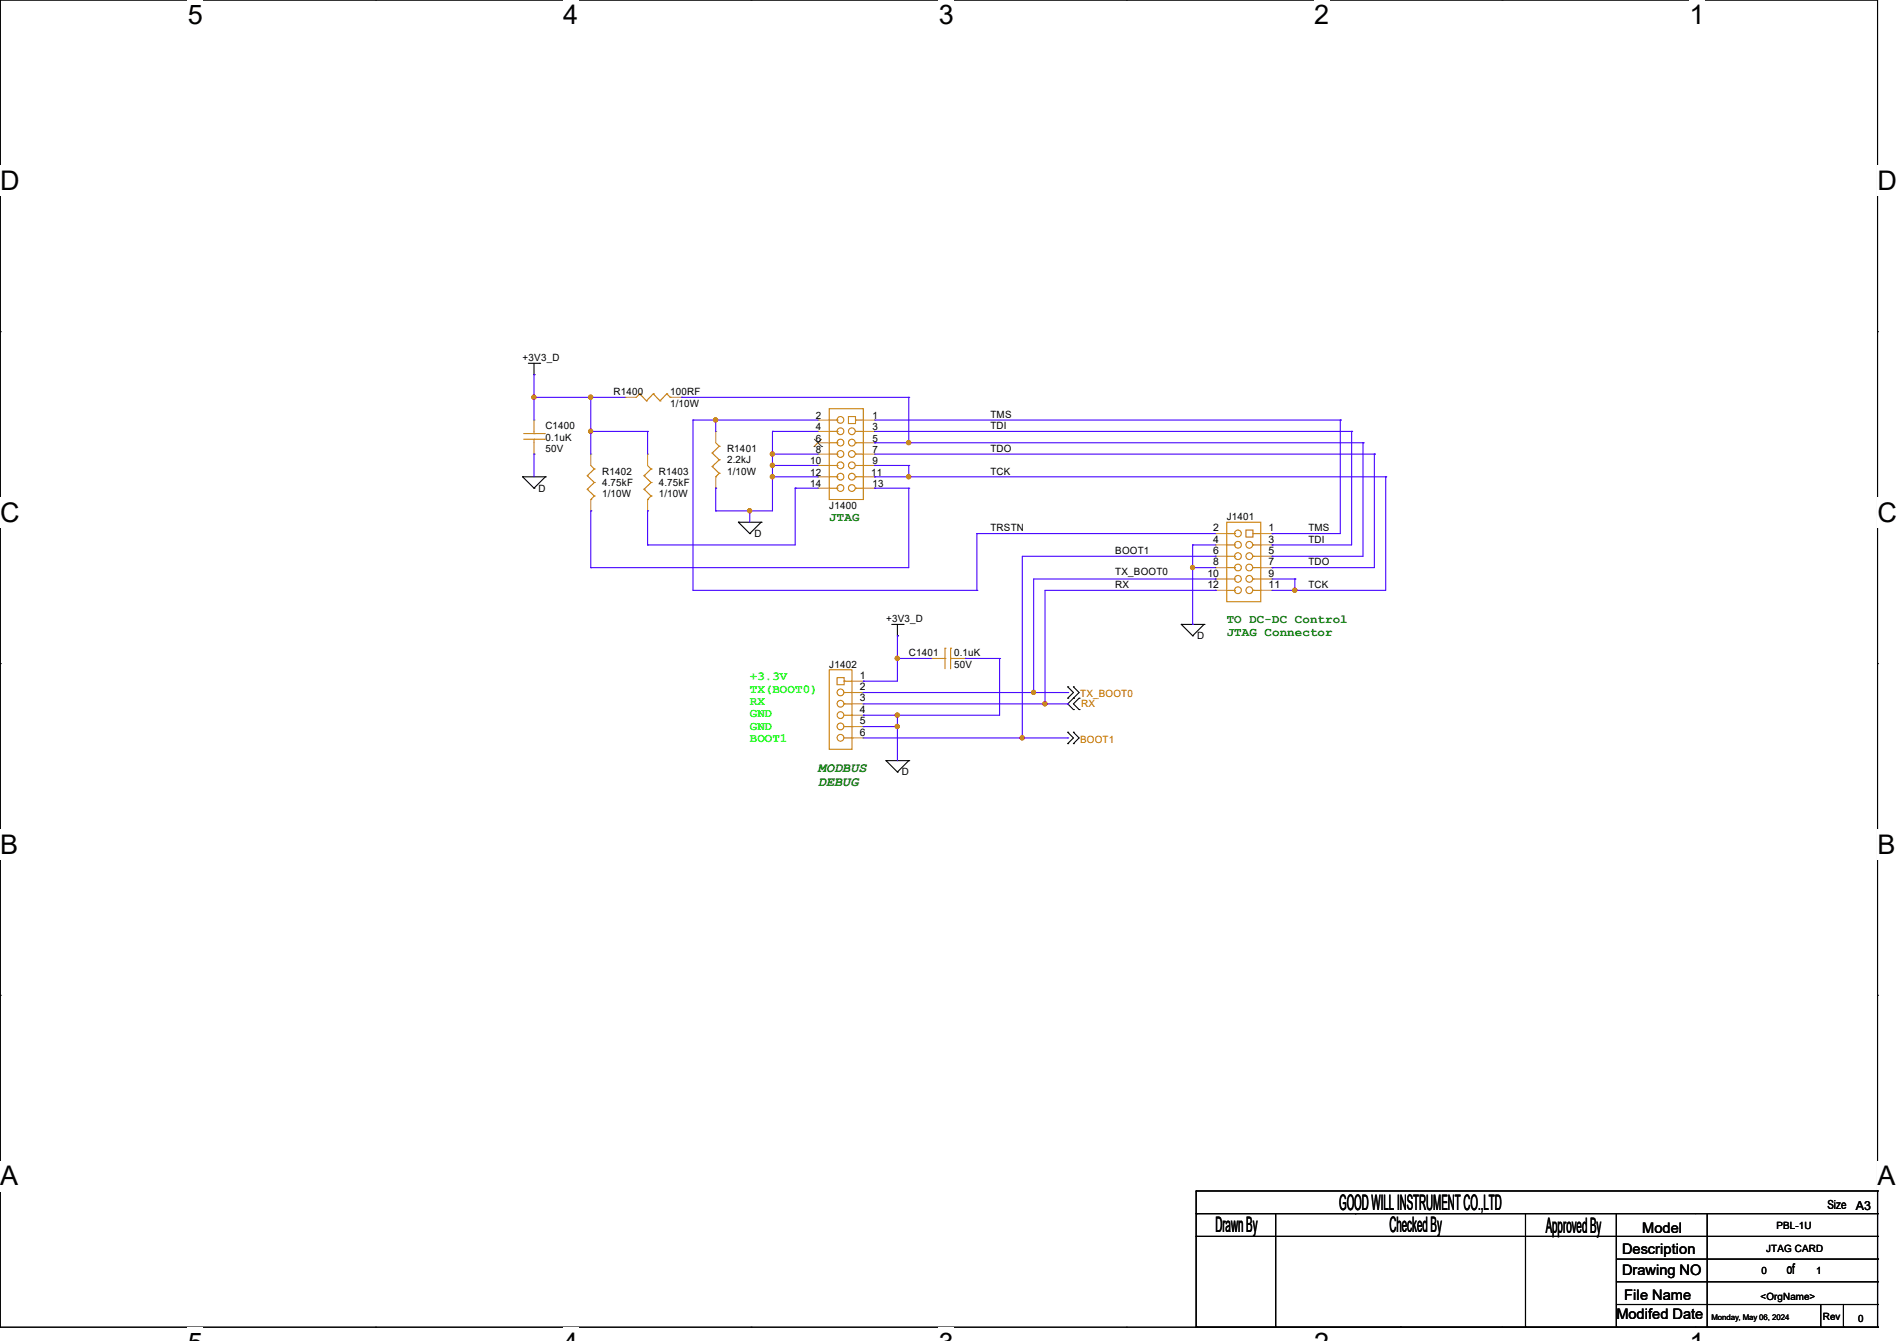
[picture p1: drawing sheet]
<svg xmlns="http://www.w3.org/2000/svg" width="297mm" height="210mm" viewBox="0 0 297 210" stroke-linecap="round" stroke-linejoin="round" font-family="sans-serif">
<path d="M0 0h294v207.9h-294z" fill="none" stroke="#000" stroke-width=".17"/>
<g fill="#fff">
<path d="M29.4 0h2.4v4.7h-2.4z"/>
<path d="M29.4 207.9h2.4v2.1h-2.4z"/>
</g>
<path d="M58.8 0h.1M58.8 207.9h.1" fill="none" stroke="#000" stroke-width=".17"/>
<g fill="#fff">
<path d="M88.2 0h2.4v4.7h-2.4z"/>
<path d="M88.2 207.9h2.4v2.1h-2.4z"/>
</g>
<path d="M117.6 0h.1M117.6 207.9h.1" fill="none" stroke="#000" stroke-width=".17"/>
<g fill="#fff">
<path d="M147 0h2.4v4.7h-2.4z"/>
<path d="M147 207.9h2.4v2.1h-2.4z"/>
</g>
<path d="M176.4 0h.1M176.4 207.9h.1" fill="none" stroke="#000" stroke-width=".17"/>
<g fill="#fff">
<path d="M205.7 0h2.4v4.7h-2.4z"/>
<path d="M205.7 207.9h2.4v2.1h-2.4z"/>
</g>
<path d="M235.2 0h.1M235.2 207.9h.1" fill="none" stroke="#000" stroke-width=".17"/>
<g fill="#fff">
<path d="M264.5 0h2.4v4.7h-2.4z"/>
<path d="M264.5 207.9h2.4v2.1h-2.4z"/>
<path d="M0 26h3.1v4.7h-3.1z"/>
<path d="M294 26h3v4.7h-3z"/>
<path d="M0 77.9h3.1v4.7h-3.1z"/>
<path d="M294 77.9h3v4.7h-3z"/>
</g>
<path d="M0 51.9h.1M294 51.9h.1" fill="none" stroke="#000" stroke-width=".17"/>
<g fill="#fff">
<path d="M0 129.9h2.9v4.7h-2.9z"/>
<path d="M294 129.9h2.8v4.7h-2.8z"/>
</g>
<path d="M0 103.9h.1M294 103.9h.1" fill="none" stroke="#000" stroke-width=".17"/>
<g fill="#fff">
<path d="M0 181.8h2.9v4.8h-2.9z"/>
<path d="M293.9 181.8h2.9v4.8h-2.9z"/>
</g>
<g fill="none" stroke="#000" stroke-width=".17">
<path d="M82.7 56.9h1.8M83.6 58.7h.1M83.6 56.9v1.8M84.5 56.9h.1M81.8 74.7h.1M81.8 74.7h3.6M81.8 74.7l1.8 1.8M83.6 76.5h.1M85.4 74.7h.1M85.4 74.7l-1.8 1.8M115.6 81.8h.1M115.6 81.8h3.6"/>
<path d="M115.6 81.8l1.8 1.8M117.4 83.6h.1M119.2 81.8h.1M119.2 81.8l-1.8 1.8M139.6 97.8h1.8M140.5 99.6h.1M140.5 97.8v1.8M141.4 97.8h.1M185 97.8h.1M185 97.8h3.5M185 97.8l1.7 1.8M186.7 99.6h.1"/>
<path d="M188.5 97.8h.1M188.5 97.8l-1.8 1.8M138.7 119.1h.1M138.7 119.1h3.6M138.7 119.1l1.8 1.8M142.3 119.1h.1M142.3 119.1l-1.8 1.8M167.2 107.6h.1M167.2 109.3h.1M167.2 114.7h.1M167.2 116.5h.1M167.2 107.6l.9 .9-.9 .8"/>
<path d="M167.2 114.7l.9 .9-.9 .9M168.1 107.6h.1M168.1 109.3h.1M168.1 111.1h.1M168.1 114.7h.1M168.1 116.5h.1M168.1 107.6l.9 .9-1.8 1.7 .9 .9M168.1 114.7l.9 .9-.9 .9M169 111.1h.1M169 109.3h.1M169 109.3l-.9 .9 .9 .9M140.5 120.9h.1"/>
<path d="M0 155.9h.1M294 155.9h.1M187.3 193.6h.1M187.3 190.1h.1M187.3 190.1h106.7M187.3 193.6h106.7M199.7 190.1v17.8M212.2 190.1h.1M238.8 190.1v17.8M253.1 190.1v17.8M253.1 197.2h40.9M267.3 190.1v17.8"/>
<path d="M294 190.1h.1M294 193.6h.1M294 197.2h.1M294 186.5h.1M294 186.5v21.4M294 186.5h-106.7v21.4M187.3 207.9h.1M187.3 207.9h106.7M199.7 207.9h.1M219.3 207.9h.1M238.8 207.9h.1M253.1 207.9h.1"/>
<path d="M253.1 200.7h40.9M253.1 204.3h40.9M267.3 207.9h.1M285.1 207.9h.1M285.1 204.3v3.6M288.6 207.9h.1M288.6 204.3v3.6M294 207.9h.1M294 200.7h.1M294 204.3h.1"/>
</g>
<g fill="none" stroke="#cc8006" stroke-width=".17">
<path d="M82 68.8h3.2M82 67.9h3.2M83.6 67.9h.1M83.6 68.8h.1M83.6 67.6v.3M83.6 68.8v.5M85.2 68.8h.1M85.2 67.9h.1M91.9 74.5h.1M91.9 76.6h.1M91.9 74.5l1.1 1.1M91.9 76.6l1.1 1.1"/>
<path d="M92.5 78.2h.1M92.5 72.9l.5 .5M93 73.4h.1M93 75.6h.1M93 77.7h.1M93 73.4l-1.1 1.1M93 75.6l-1.1 1M93 77.7l-.5 .5M100.2 61.7h.1M100.2 61.7l-.6 .5M100.2 61.7l1 1.1M100.8 74.5h.1"/>
<path d="M100.8 76.6h.1M100.8 74.5l1.1 1.1M100.8 76.6l1.1 1.1M101.2 62.8h.1M101.4 78.2h.1M101.4 72.9l.5 .5M101.9 73.4h.1M101.9 75.6h.1M101.9 77.7h.1M101.9 73.4l-1.1 1.1M101.9 75.6l-1.1 1M101.9 77.7l-.5 .5"/>
<path d="M102.3 61.7h.1M102.3 61.7l-1.1 1.1M102.3 61.7l1 1.1M103.3 62.8h.1M104.4 61.7h.1M104.4 61.7l.5 .5M104.4 61.7l-1.1 1.1M104.9 62.2h.1M111.5 71h.1M111.5 73.1h.1M111.5 71l1.1 1M111.5 73.1l1.1 1"/>
<path d="M112.1 74.7h.1M112.1 69.3l.5 .6M112.6 69.9h.1M112.6 72h.1M112.6 74.1h.1M112.6 69.9l-1.1 1.1M112.6 72l-1.1 1.1M112.6 74.1l-.5 .6M129.8 64h5.4v14.2h-5.4zM129.8 65.8h1.3M129.8 67.6h1.3M129.8 69.3h1.3"/>
<path d="M129.8 71.1h1.3M129.8 72.9h1.3M129.8 74.7h1.3M129.8 76.5h1.3M131.1 65.8h.1M131.1 67.6h.1M131.1 69.3h.1M131.1 71.1h.1M131.1 72.9h.1M131.1 74.7h.1M131.1 76.5h.1M132.8 65.2h1.1v1.1h-1.1z"/>
<path d="M133.9 65.8h.1M133.9 67.6h.1M133.9 69.3h.1M133.9 71.1h.1M133.9 72.9h.1M133.9 74.7h.1M133.9 76.5h.1M133.9 65.8h1.3M133.9 67.6h1.3M133.9 69.3h1.3M133.9 71.1h1.3M133.9 72.9h1.3"/>
<path d="M133.9 74.7h1.3M133.9 76.5h1.3M192.1 81.8h5.3v12.4h-5.3zM192.1 83.6h1.2M192.1 85.3h1.2M192.1 87.1h1.2M192.1 88.9h1.2M192.1 90.7h1.2M192.1 92.5h1.2M193.3 83.6h.1M193.3 85.3h.1M193.3 87.1h.1"/>
<path d="M193.3 88.9h.1M193.3 90.7h.1M193.3 92.5h.1M195.1 83h1.1v1.1h-1.1zM196.2 83.6h.1M196.2 85.3h.1M196.2 87.1h.1M196.2 88.9h.1M196.2 90.7h.1M196.2 92.5h.1M196.2 83.6h1.2M196.2 85.3h1.2"/>
<path d="M196.2 87.1h1.2M196.2 88.9h1.2M196.2 90.7h1.2M196.2 92.5h1.2M129.8 104.9h3.6v12.4h-3.6zM131.1 106.1h1.1v1.1h-1.1zM132.2 106.7h.1M132.2 108.5h.1M132.2 110.2h.1M132.2 106.7h1.2M132.2 112h1.2M132.2 108.5h1.2"/>
<path d="M132.2 115.6h1.2M132.2 110.2h1.2M132.2 113.8h1.2M133.4 112h.1M133.4 115.6h.1M133.4 113.8h.1M147.6 103.1h.4M148 103.1h.1M148 101.5h.1M148 101.5v3.2M148.8 101.5h.1M148.8 103.1h.1"/>
<path d="M148.8 103.1h.6M148.8 101.5v3.2"/>
<circle cx="131.6" cy="69.3" r=".53"/>
<circle cx="131.6" cy="71.1" r=".53"/>
<circle cx="131.6" cy="76.4" r=".53"/>
<circle cx="131.6" cy="74.7" r=".53"/>
<circle cx="131.6" cy="67.5" r=".53"/>
<circle cx="131.6" cy="72.9" r=".53"/>
<circle cx="131.6" cy="65.8" r=".53"/>
<circle cx="133.4" cy="67.5" r=".53"/>
<circle cx="133.4" cy="72.9" r=".53"/>
<circle cx="133.4" cy="74.7" r=".53"/>
<circle cx="133.4" cy="69.3" r=".53"/>
<circle cx="133.4" cy="71.1" r=".53"/>
<circle cx="133.4" cy="76.4" r=".53"/>
<circle cx="193.8" cy="85.3" r=".53"/>
<circle cx="193.8" cy="92.4" r=".53"/>
<circle cx="193.8" cy="87.1" r=".53"/>
<circle cx="193.8" cy="88.9" r=".53"/>
<circle cx="193.8" cy="83.5" r=".53"/>
<circle cx="193.8" cy="90.7" r=".53"/>
<circle cx="195.6" cy="87.1" r=".53"/>
<circle cx="195.6" cy="90.7" r=".53"/>
<circle cx="195.6" cy="88.9" r=".53"/>
<circle cx="195.6" cy="92.4" r=".53"/>
<circle cx="195.6" cy="85.3" r=".53"/>
<circle cx="131.6" cy="110.2" r=".53"/>
<circle cx="131.6" cy="108.4" r=".53"/>
<circle cx="131.6" cy="113.8" r=".53"/>
<circle cx="131.6" cy="115.5" r=".53"/>
<circle cx="131.6" cy="112" r=".53"/>
</g>
<g fill="none" stroke="#a84" stroke-width=".17">
<path d="M83.6 65.8h.1M83.6 71.1h.1M83.6 65.8v1.8M83.6 69.3v1.8M92.5 71.1h.1M92.5 71.1v1.8M92.5 78.2v1.8M97.8 62.2h.1M97.8 62.2h1.8M101.4 71.1h.1M101.4 71.1v1.8M101.4 78.2v1.8"/>
<path d="M104.9 62.2h1.8M106.7 62.2h.1M112.1 67.6h.1M112.1 76.5h.1M112.1 67.6v1.7M112.1 74.7v1.8M128.1 72.9h.1M128.1 74.7h.1M128.1 76.5h.1M128.1 65.8h.1M128.1 67.6h.1M128.1 69.3h.1"/>
<path d="M128.1 71.1h.1M128.1 65.8h1.7M128.1 72.9h1.7M128.1 74.7h1.7M128.1 76.5h1.7M128.1 67.6h1.7M128.1 69.3h1.7M128.1 71.1h1.7M135.2 65.8h1.7M135.2 72.9h1.7M135.2 74.7h1.7M135.2 76.5h1.7"/>
<path d="M135.2 67.6h1.7M135.2 69.3h1.7M135.2 71.1h1.7M136.9 65.8h.1M136.9 74.7h.1M136.9 76.5h.1M136.9 67.6h.1M136.9 69.3h.1M136.9 71.1h.1M136.9 72.9h.1M92.5 80h.1M101.4 80h.1"/>
<path d="M190.3 83.6h.1M190.3 85.3h.1M190.3 87.1h.1M190.3 88.9h.1M190.3 90.7h.1M190.3 92.5h.1M190.3 83.6h1.8M190.3 85.3h1.8M190.3 87.1h1.8M190.3 88.9h1.8M190.3 90.7h1.8M190.3 92.5h1.8"/>
<path d="M197.4 83.6h1.8M197.4 85.3h1.8M197.4 87.1h1.8M197.4 88.9h1.8M197.4 90.7h1.8M197.4 92.5h1.8M199.2 83.6h.1M199.2 85.3h.1M199.2 87.1h.1M199.2 88.9h.1M199.2 90.7h.1M199.2 92.5h.1"/>
<path d="M133.4 106.7h1.8M133.4 108.5h1.8M133.4 110.2h1.8M133.4 112h1.8M133.4 113.8h1.8M133.4 115.6h1.8M135.2 106.7h.1M135.2 108.5h.1M135.2 110.2h.1M135.2 112h.1M135.2 113.8h.1M135.2 115.6h.1"/>
<path d="M145.8 103.1h.1M145.8 103.1h1.8M149.4 103.1h1.8M151.2 103.1h.1"/>
</g>
<path d="M127.5 69.9h.1M127.5 68.8l1.2 1.1M128.6 68.8l-1.1 1.1M128.7 69.9h.1" fill="none" stroke="#804000" stroke-width=".16"/>
<g fill="none" stroke="#4200ff" stroke-width=".17">
<path d="M83.6 58.7h.1M83.6 58.7v7.1M83.6 62.2h.1M83.6 71.1h.1M83.6 71.1v3.6M83.6 62.2h14.2M92.5 62.2h.1M92.5 67.6h.1M92.5 67.6h8.9M92.5 62.2v8.9M101.4 67.6h.1M101.4 67.6v3.5"/>
<path d="M106.7 62.2h.1M106.7 62.2h35.6M108.5 65.8h.1M108.5 65.8v26.7h44.5M108.5 65.8h19.6M112.1 65.8h.1M112.1 76.5h.1M112.1 65.8v1.8M112.1 76.5v3.5M120.9 67.6h.1M120.9 71.1h.1M120.9 72.9h.1"/>
<path d="M120.9 74.7h.1M120.9 74.7h7.2M120.9 67.6h7.2M120.9 71.1h7.2M120.9 67.6v12.4h-8.8M120.9 72.9h7.2M124.5 76.5h.1M124.5 76.5h3.6M124.5 76.5v8.8h-23.1M136.9 69.3h.1M136.9 72.9h.1M136.9 74.7h.1"/>
<path d="M136.9 76.5h.1M136.9 74.7h80.1M136.9 67.6h74.7M136.9 65.8h72.9M136.9 71.1h78.3M136.9 69.3h76.5M136.9 72.9h5.4M136.9 76.5h5.4M142.3 72.9h.1M142.3 62.2h.1M142.3 76.5h.1M142.3 62.2v7.1"/>
<path d="M142.3 72.9v1.8M142.3 76.5v12.4h-49.8M209.8 65.8h.1M209.8 65.8v17.8h-10.6M211.6 67.6h.1M211.6 67.6v17.7h-12.4M213.4 69.3h.1M213.4 69.3v17.8h-14.2M215.2 71.1h.1M215.2 71.1v17.8h-16M217 74.7h.1M217 74.7v17.8h-17.8"/>
<path d="M92.5 80h.1M92.5 88.9h.1M92.5 80v8.9M101.4 80h.1M101.4 85.3h.1M101.4 80v5.3M112.1 80h.1M117.4 80h.1M117.4 80v1.8M140.5 99.6h.1M140.5 99.6v7.1h-5.3M153 92.5h.1"/>
<path d="M153 83.6h.1M153 83.6h37.3M153 83.6v8.9M186.7 85.3h.1M186.7 88.9h.1M186.7 97.8h.1M186.7 85.3h3.6M186.7 88.9h3.6M186.7 85.3v12.5M190.3 87.1h.1M190.3 90.7h.1M190.3 92.5h.1"/>
<path d="M190.3 92.5h-26.7v17.7M190.3 87.1h-30.2v28.5M190.3 90.7h-28.5v17.8M199.2 87.1h.1M199.2 83.6h.1M199.2 85.3h.1M199.2 88.9h.1M199.2 90.7h3.5M202.7 92.5h.1M202.7 90.7h.1M202.7 90.7v1.8M135.2 106.7h.1"/>
<path d="M135.2 112h.1M135.2 113.8h.1M135.2 113.8h5.3M135.2 108.5h32M135.2 110.2h32M135.2 115.6h32M140.5 112h.1M140.5 103.1h.1M140.5 113.8h.1M140.5 112v7.1M140.5 103.1h5.3M151.2 103.1h.1"/>
<path d="M151.2 103.1h5.3M156.5 103.1h.1M156.5 103.1v8.9h-21.3M160.1 115.6h.1M161.8 108.5h.1M163.6 110.2h.1M167.2 115.6h.1M167.2 108.5h.1M167.2 110.2h.1"/>
</g>
<g fill="#f00" stroke="#f00" stroke-width=".17">
<circle cx="142.3" cy="74.7" r=".32"/>
<circle cx="92.5" cy="67.5" r=".32"/>
<circle cx="92.5" cy="62.2" r=".32"/>
<circle cx="83.6" cy="62.2" r=".32"/>
<circle cx="120.9" cy="71.1" r=".32"/>
<circle cx="120.9" cy="72.9" r=".32"/>
<circle cx="120.9" cy="74.7" r=".32"/>
<circle cx="117.4" cy="80" r=".32"/>
<circle cx="140.5" cy="103.1" r=".32"/>
<circle cx="140.5" cy="113.8" r=".32"/>
<circle cx="140.5" cy="112" r=".32"/>
<circle cx="142.3" cy="69.3" r=".32"/>
<circle cx="202.7" cy="92.4" r=".32"/>
<circle cx="112" cy="65.8" r=".32"/>
<circle cx="186.7" cy="88.9" r=".32"/>
<circle cx="161.8" cy="108.4" r=".32"/>
<circle cx="163.6" cy="110.2" r=".32"/>
<circle cx="160" cy="115.5" r=".32"/>
</g>
<g font-size="4.2">
<text x="29.4" y="3.8">5</text>
<text x="88.2" y="3.8">4</text>
<text x="147" y="3.8">3</text>
<text x="205.7" y="3.8">2</text>
<text x="264.5" y="3.8">1</text>
<text x="0" y="29.8">D</text>
<text x="294" y="29.8">D</text>
<text x="0" y="81.7">C</text>
<text x="294" y="81.7">C</text>
<text x="0" y="133.7">B</text>
<text x="294" y="133.7">B</text>
<text x="0" y="185.6">A</text>
<text x="294" y="185.6">A</text>
</g>
<g font-size="3.3">
<text x="209.7" y="189.5">GOOD WILL INSTRUMENT CO.,LTD</text>
<text x="190.3" y="192.9">Drawn By</text>
<text x="217.5" y="192.9">Checked By</text>
<text x="242" y="193.1">Approved By</text>
</g>
<g font-size="2.3">
<text x="254" y="196.4">Description</text>
<text x="257.1" y="193">Model</text>
<text x="254" y="199.6">Drawing NO</text>
<text x="254.3" y="203.5">File Name</text>
<text x="279.7" y="199.6">of</text>
<text x="253.1" y="206.5">Modifed Date</text>
</g>
<g font-size="2.1" fill="#008000">
<text x="128.1" y="120.9">MODBUS</text>
<text x="128.1" y="123">DEBUG</text>
</g>
<g font-size="1.9" fill="#008000">
<text x="129.8" y="81.6">JTAG</text>
<text x="192.1" y="97.6">TO DC-DC Control</text>
<text x="192.1" y="99.6">JTAG Connector</text>
</g>
<g font-size="1.9" fill="#0f0">
<text x="117.4" y="106.5">+3.3V</text>
<text x="117.4" y="108.5">TX(BOOT0)</text>
<text x="117.4" y="110.4">RX</text>
<text x="117.4" y="112.4">GND</text>
<text x="117.4" y="114.3">GND</text>
<text x="117.4" y="116.2">BOOT1</text>
</g>
<g font-size="1.9">
<text x="286.1" y="189.4">Size</text>
<text x="290.6" y="189.5">A3</text>
</g>
<g font-size="1.6">
<text x="81.8" y="56.6">+3V3_D</text>
<text x="96.1" y="61.9">R1400</text>
<text x="104.9" y="61.9">100RF</text>
<text x="104.9" y="63.7">1/10W</text>
<text x="127.7" y="65.6">2</text>
<text x="136.6" y="65.6">1</text>
<text x="155.1" y="65.4">TMS</text>
<text x="85.4" y="67.2">C1400</text>
<text x="85.4" y="69">0.1uK</text>
<text x="85.4" y="70.8">50V</text>
<text x="113.8" y="70.8">R1401</text>
<text x="127.7" y="67.4">4</text>
<text x="127.7" y="69.2">6</text>
<text x="127.7" y="70.9">8</text>
<text x="136.6" y="67.4">3</text>
<text x="136.6" y="69.2">5</text>
<text x="136.6" y="70.9">7</text>
<text x="155.1" y="67.2">TDI</text>
<text x="155.1" y="70.8">TDO</text>
<text x="84.3" y="77">D</text>
<text x="94.3" y="74.3">R1402</text>
<text x="94.3" y="76.1">4.75kF</text>
<text x="94.3" y="77.9">1/10W</text>
<text x="103.2" y="74.3">R1403</text>
<text x="103.2" y="76.1">4.75kF</text>
<text x="103.2" y="77.9">1/10W</text>
<text x="113.8" y="72.6">2.2kJ</text>
<text x="113.8" y="74.3">1/10W</text>
<text x="126.8" y="72.7">10</text>
<text x="126.8" y="74.5">12</text>
<text x="126.8" y="76.3">14</text>
<text x="136.4" y="74.5">11</text>
<text x="136.6" y="76.3">13</text>
<text x="136.6" y="72.7">9</text>
<text x="155.1" y="74.3">TCK</text>
<text x="129.8" y="79.7">J1400</text>
<text x="155.1" y="83.2">TRSTN</text>
<text x="189.9" y="83.2">2</text>
<text x="192.1" y="81.4">J1401</text>
<text x="198.6" y="83.2">1</text>
<text x="204.8" y="83.2">TMS</text>
<text x="118.1" y="84.1">D</text>
<text x="174.6" y="86.8">BOOT1</text>
<text x="189.9" y="85">4</text>
<text x="189.9" y="86.7">6</text>
<text x="189.9" y="88.5">8</text>
<text x="198.6" y="85">3</text>
<text x="198.6" y="86.7">5</text>
<text x="198.6" y="88.5">7</text>
<text x="204.8" y="85">TDI</text>
<text x="204.8" y="88.6">TDO</text>
<text x="174.6" y="90.1">TX_BOOT0</text>
<text x="174.6" y="92.1">RX</text>
<text x="189.1" y="90.3">10</text>
<text x="189.1" y="92.1">12</text>
<text x="198.6" y="90.3">9</text>
<text x="198.6" y="92.1">11</text>
<text x="204.8" y="92.1">TCK</text>
<text x="138.7" y="97.4">+3V3_D</text>
<text x="187.5" y="100.1">D</text>
<text x="129.8" y="104.6">J1402</text>
<text x="134.6" y="106.3">1</text>
<text x="142.3" y="102.8">C1401</text>
<text x="149.4" y="102.8">0.1uK</text>
<text x="149.4" y="104.6">50V</text>
<text x="134.6" y="108.1">2</text>
<text x="134.6" y="109.9">3</text>
<text x="134.6" y="111.6">4</text>
<text x="134.6" y="113.4">5</text>
<text x="134.6" y="115.2">6</text>
<text x="141.2" y="121.5">D</text>
<text x="276.5" y="196.1">JTAG CARD</text>
<text x="278.1" y="192.4">PBL-1U</text>
<text x="275.6" y="203.6">&lt;OrgName&gt;</text>
<text x="275.8" y="199.5">0</text>
<text x="284.3" y="199.5">1</text>
<text x="285.4" y="206.8">Rev</text>
<text x="290.9" y="207">0</text>
</g>
<g font-size="1.6" fill="#f00">
<text x="169.1" y="109.2">TX_BOOT0</text>
<text x="169.3" y="110.8">RX</text>
<text x="169.1" y="116.3">BOOT1</text>
</g>
<text font-size="1.2" x="268" y="206.7">Monday, May 06, 2024</text>
</svg>
